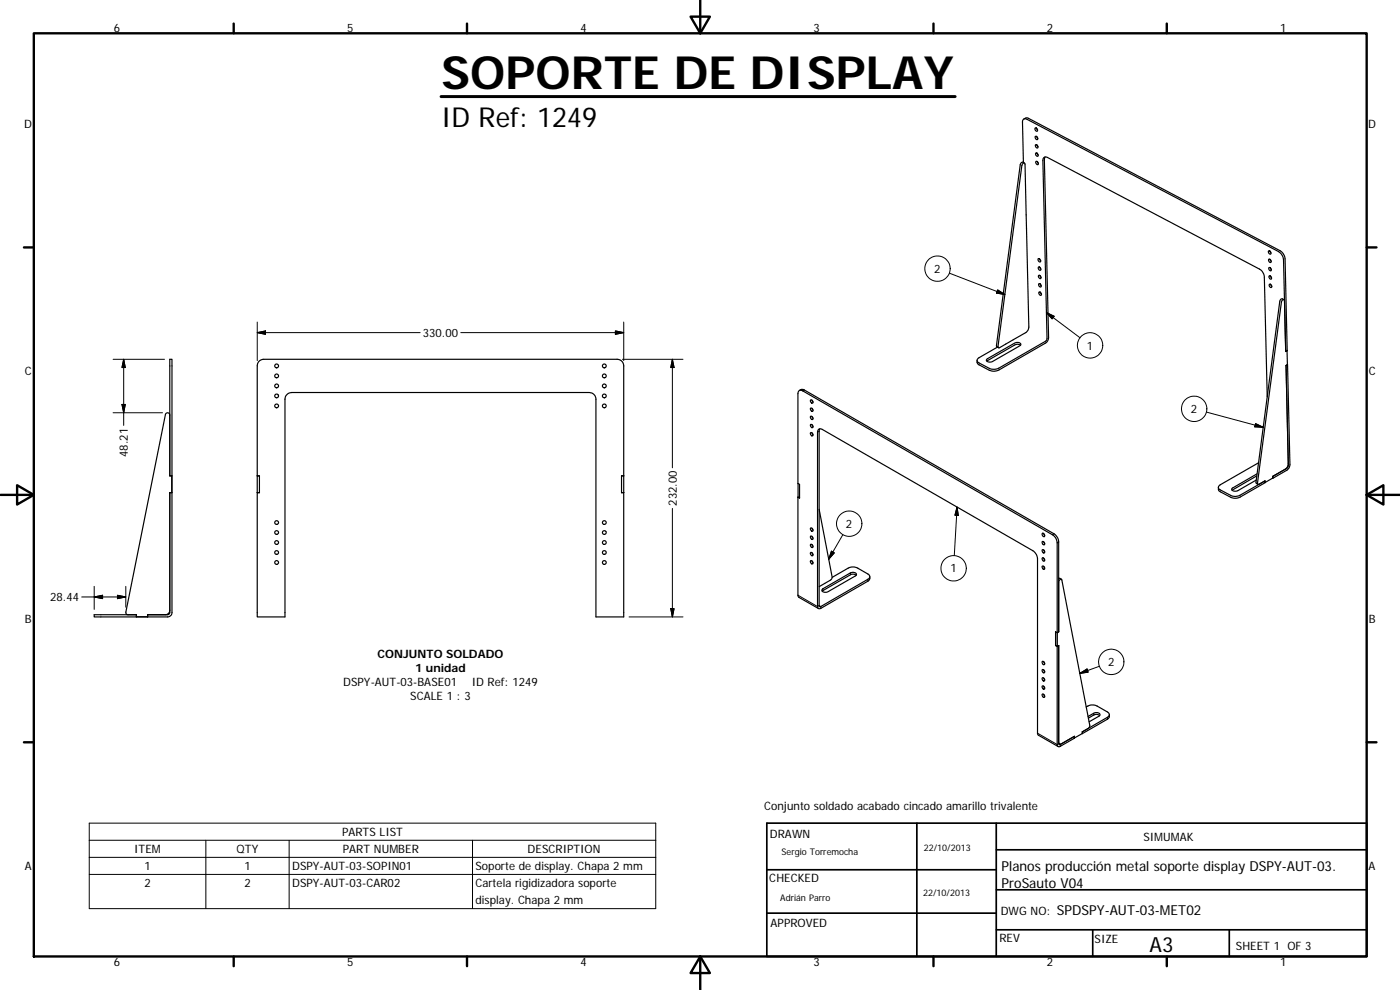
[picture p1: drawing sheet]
<svg xmlns="http://www.w3.org/2000/svg" width="420mm" height="297mm" viewBox="0 0 420 297" stroke-linecap="round" stroke-linejoin="round" font-family="sans-serif">
<g fill="none" stroke="#000" stroke-width=".36">
<path d="M307.3 35.7l.8-.4 .6 .2 75.5 39.7a3.1 3.1 0 0 1 1.5 2.5l.6 27.5-.4 .3M310.7 38.4a.52 .52 0 0 1 .7 .3 .52 .52 0 0 1-.4 .7 .65 .65 0 0 1-.3-1zM311.1 38.5l.3 .5M307.1 48.7l-.2-12a.87 .87 0 0 1 .3-.9 .87 .87 0 0 1 1 0l75.5 39.7a3.2 3.2 0 0 1 1.5 2.5l.7 27.5M307.4 48.9l-.4-.2a.77 .77 0 0 0-.8 .7l-7.1 54.3v.3l.6 .3M310.7 40.9a.56 .56 0 0 1 .7 .3 .56 .56 0 0 1-.2 .7 .74 .74 0 0 1-.5-1zM310.8 43.4a.55 .55 0 0 1 .6 .3 .55 .55 0 0 1-.2 .7 .74 .74 0 0 1-.4-1zM310.8 46a.54 .54 0 0 1 .7 .2 .54 .54 0 0 1-.2 .7 .7 .7 0 0 1-.5-.9zM310.9 48.5a.54 .54 0 0 1 .6 .2 .54 .54 0 0 1-.1 .7l-.4-.3zM311.1 41l.4 .6M311.2 43.5l.3 .5M311.2 46l.4 .6"/>
<path d="M311.3 48.5l.3 .5M313.7 47.1l-.3 .8 1.3 53.4a1.99 1.99 0 0 1-.9 1.6l-14 8.1a3.3 3.3 0 0 1-2.9 .1l-3.4-1.9-.3-1.1M308 64.5l-.4-15.2a.46 .46 0 0 0-.5-.4 .46 .46 0 0 0-.4 .6l-7.1 54.7 .3 .2 1.9-1.1M308 64.5l.8 33.6a2.02 2.02 0 0 1-1 1.7l-3.7 2.1M311.6 77.6a.56 .56 0 0 1 .6 .3 .56 .56 0 0 1-.1 .7 .74 .74 0 0 1-.5-1zM312 77.7l.3 .6M380.7 75.3a.54 .54 0 0 1 .6 .3 .54 .54 0 0 1-.1 .7 .73 .73 0 0 1-.5-1zM380.8 77.8a.54 .54 0 0 1 .6 .3 .54 .54 0 0 1-.2 .7 .72 .72 0 0 1-.4-1zM381.1 75.3l.3 .6M381.2 77.9l.3 .5M311.7 80.1a.61 .61 0 0 1 .6 .4 .61 .61 0 0 1-.2 .6 .68 .68 0 0 1-.4-1zM311.8 85.2a.56 .56 0 0 1 .6 .2 .56 .56 0 0 1-.2 .7 .74 .74 0 0 1-.4-.9z"/>
<path d="M311.8 82.6a.52 .52 0 0 1 .6 .3 .52 .52 0 0 1-.3 .7 .64 .64 0 0 1-.3-1zM311.8 87.7a.55 .55 0 0 1 .7 .3 .55 .55 0 0 1-.2 .6 .74 .74 0 0 1-.5-.9zM312 80.2l.4 .6M312.1 82.7l.4 .5M312.2 85.2l.3 .6M312.2 87.7l.3 .6M380.8 80.3a.56 .56 0 0 1 .7 .3 .56 .56 0 0 1-.2 .7 .74 .74 0 0 1-.5-1zM380.9 85.3a.54 .54 0 0 1 .7 .3 .54 .54 0 0 1-.2 .7 .7 .7 0 0 1-.5-1zM381 82.7a.57 .57 0 0 1 .5 .4 .57 .57 0 0 1-.2 .7l-.1-.1a.66 .66 0 0 1-.2-1zM381.2 80.3l.4 .6M381.3 82.8l.3 .6M381.3 85.3l.4 .6"/>
<path d="M385.3 89.9l-.4-.2a.74 .74 0 0 0-.8 .7l-7.2 54.3 .1 .3 .5 .3M385.5 90.2a.46 .46 0 0 0-.6-.3 .46 .46 0 0 0-.3 .6l-7.2 54.6 .4 .3 1.9-1.1v.5l2.3-1.4M77.6 108.5l.6-.4 1-.3h106a1.97 1.97 0 0 1 2 2v75.3h-8.4v-65.3a2 2 0 0 0-1.9-2h-89.4a2.05 2.05 0 0 0-2 2v65.3h-8.3v-75.3zM239.9 117.2l.6-.4 .9 .2 74.9 43.2a3.2 3.2 0 0 1 1.4 2.4v27M296.2 107.8l8.3-4.9a1.04 1.04 0 0 1 1.1-.2 1.04 1.04 0 0 1 .7 .8l-8.6 5.1a1.03 1.03 0 0 1-1.6-.7zM299.3 104.2l-5.5 3.1a.82 .82 0 0 0-.6 .8 .82 .82 0 0 0 .6 .8l3.1 1.6a3.4 3.4 0 0 0 2.9 0l14-8.1 .4-.7-1.2-53.5a.88 .88 0 0 1 .3-1 .88 .88 0 0 1 1.1 0l63.6 33.6a2.95 2.95 0 0 1 1.4 2.4l.9 35.9M304.1 101.9l-2.4 1.4M306.3 103.6a1.54 1.54 0 0 0-1.8-.1l-8.3 4.9M386.2 105.2h.1M386.3 105.2l-.4 .3M386.3 105.2l.1 4.2M386.4 109.4l-.4 .2 .6 30.2-.4 .7-4.2 2.4v.5"/>
<path d="M386.4 109.4h.1M386.4 109.4l-.4 .3M386.4 109.4l.7 30a2.07 2.07 0 0 1-.9 1.7l-4.2 2.4M51 124.5a.66 .66 0 0 0-.6-.7 .66 .66 0 0 0-.8 .6l-11.8 59.3 .1 .5 .5 .2M243.3 129.8a.56 .56 0 0 1 .6 .3 .56 .56 0 0 1-.2 .7 .77 .77 0 0 1-.4-1zM243.3 120a.53 .53 0 0 1 .6 .3 .53 .53 0 0 1-.2 .7 .71 .71 0 0 1-.4-1zM243.3 124.9a.54 .54 0 0 1 .6 .3 .54 .54 0 0 1-.2 .7 .72 .72 0 0 1-.4-1zM243.3 122.5a.54 .54 0 0 1 .6 .3 .54 .54 0 0 1-.2 .6l-.4-.4zM243.3 127.4a.53 .53 0 0 1 .6 .3 .53 .53 0 0 1-.2 .6 .73 .73 0 0 1-.4-.9zM243.7 129.9l.3 .5M243.7 120.1l.3 .5M243.7 125l.3 .5"/>
<path d="M243.7 122.5l.3 .6M243.7 127.4l.3 .6M246.1 128.7l-.3 .7 .1 52.5 .4 .1 14.1-8.2a.84 .84 0 0 0 .6-.8 .84 .84 0 0 0-.6-.8l-3-1.7a3.1 3.1 0 0 0-2.8 0l-4.8 2.7M377.7 138.9l-11.5 6.6a.81 .81 0 0 0-.5 .7 .81 .81 0 0 0 .5 .8l3.1 1.6a3.1 3.1 0 0 0 2.9 0l7.4-4.3v.5l-7.4 4.3a3.2 3.2 0 0 1-2.9 .1l-3.4-1.9-.2-1.1M386.6 139.1a1.99 1.99 0 0 1-.9 1.7l-3.7 2.1v.5M51 142.7h.6v5.1M51 147.8l-.1 36.3-.6 .3h-6v.7h-3.4v-.7h-12.6v.7h22a1.34 1.34 0 0 0 1.3-1.3v-36M51 142.8h.6v5h-.6M51 147.8h.6M51.6 142.7v-34.9h-.6v35M77.9 142.8l-.7-.1h.7v5.1h-.7M187.2 142.8l-.7-.1v5.1h.7"/>
<path d="M239.5 145.1l.5 .2v4.2l-.5-.4M239.5 149.1l.5 .3M243.3 158.4a.54 .54 0 0 1 .6 .3 .54 .54 0 0 1-.2 .7l-.4-.4zM243.7 158.5l.3 .5M245.8 152.8l4 20.5-.5 .7-3.5 2M377.2 142.8l-7.4 4.3M377.2 142.2l-7.3 4.2a.53 .53 0 0 0-.2 .7 .53 .53 0 0 0 .7 .3l1.1-.2 5.5-3.2M243.3 165.8a.54 .54 0 0 1 .6 .3 .54 .54 0 0 1-.2 .7l-.4-.5zM243.3 163.3a.53 .53 0 0 1 .6 .3 .53 .53 0 0 1-.2 .7 .73 .73 0 0 1-.4-1zM243.3 160.9a.56 .56 0 0 1 .6 .3 .56 .56 0 0 1-.2 .7 .75 .75 0 0 1-.4-1zM243.3 168.2a.54 .54 0 0 1 .6 .3 .54 .54 0 0 1-.2 .7 .72 .72 0 0 1-.4-1zM243.7 165.8l.3 .6"/>
<path d="M243.7 163.4l.3 .5M243.7 160.9l.3 .6M243.7 168.3l.3 .5M246.8 176.8l8.4-4.9a1.08 1.08 0 0 1 1.8 .7l-8.5 4.9a1.07 1.07 0 0 1-1.8-.6zM256.9 172.6a1.41 1.41 0 0 0-1.7-.1l-8.5 4.9M261 173v.9l-.3 .4-14.4 8.2a.6 .6 0 0 1-.6 .1 .6 .6 0 0 1-.3-.6v-52.3a.87 .87 0 0 1 .4-.9 .87 .87 0 0 1 1 0l63.2 36.4a3.1 3.1 0 0 1 1.4 2.5v52.5l.2 .4 6 3.4M312.7 169.9a.51 .51 0 0 1 .7 .2 .51 .51 0 0 1-.1 .7l-.4-.2zM312.7 165a.51 .51 0 0 1 .7 .2 .51 .51 0 0 1-.1 .7l-.4-.2zM312.8 162.5a.54 .54 0 0 1 .6 .3 .54 .54 0 0 1-.1 .7l-.6-.6zM312.8 160a.55 .55 0 0 1 .6 .4 .55 .55 0 0 1-.1 .6l-.6-.6zM312.9 167.3a.57 .57 0 0 1 .5 .4 .57 .57 0 0 1-.1 .7l-.2-.1a.62 .62 0 0 1-.2-1zM313.2 167.4l.3 .6"/>
<path d="M313.2 162.6l.3 .5M313.2 160.1l.3 .6M313.2 165l.3 .5M313.2 169.9l.3 .6M317.7 174.7a.6 .6 0 0 1 .2-.7 .6 .6 0 0 1 .8 0l8.4 43.6-.4 .9-1.9 1.1M317.7 173.6l.8 .2M40.9 184.4v.7M44.3 184.4v.7M51 183.1a1.34 1.34 0 0 1-1.4 1.3M245.6 182.6l-5.9-3.4-.2-.6v-60.5a.89 .89 0 0 1 .4-.9 .89 .89 0 0 1 1 .1l74.9 43.1a3 3 0 0 1 1.5 2.5v60.5a.57 .57 0 0 0 .3 .6 .57 .57 0 0 0 .6-.1l4.2-2.4v-.6l-4.2 2.5-.5-.2v-29.5l-.4 .2M312.8 198.5a.54 .54 0 0 1 .6 .3 .54 .54 0 0 1-.1 .6 .73 .73 0 0 1-.5-.9zM313.2 198.5l.3 .6"/>
<path d="M316.8 193.7l.5 .3M316.8 189.6v4M316.8 193.6l.5 .3M316.9 193.7h-.1M317.3 189.8l-.5-.3v4.2M317.3 189.8h.1M317.7 193.7l-.4 .3M317.7 189.6h.1M317.7 189.5l-.4 .3M317.7 189.6l-.4 .2M312.7 208.4a.51 .51 0 0 1 .7 .2 .51 .51 0 0 1-.1 .7l-.4-.3zM312.8 203.4a.55 .55 0 0 1 .6 .3 .55 .55 0 0 1-.1 .7l-.6-.6z"/>
<path d="M312.8 205.8a.54 .54 0 0 1 .6 .3 .54 .54 0 0 1-.1 .7l-.6-.6zM312.9 200.9a.56 .56 0 0 1 .6 .3 .56 .56 0 0 1-.2 .7l-.2-.1a.62 .62 0 0 1-.2-.9zM313.2 205.9l.3 .5M313.2 201l.3 .5M313.2 203.4l.3 .6M313.2 208.3l.3 .6M324.8 219.6v.5M326 212.1a3.2 3.2 0 0 1 3.3-.2l3 1.7a.85 .85 0 0 1 .6 .8 .85 .85 0 0 1-.6 .8l-7.5 4.4M326.5 215l1.8-1a1.07 1.07 0 0 1 1.1-.2 1.07 1.07 0 0 1 .7 .8l-3.3 2M330 214.7l-1.1-.4-2.3 1.2M332.9 214.4v.8l-.3 .4-7.8 4.5M317.7 223l.3 .2"/>
<path d="M322.4 221.4h.1M322.4 221.4v-.5l-3.7 2.2a.57 .57 0 0 1-.7 .1 .57 .57 0 0 1-.3-.6M324.8 220.1l-2.4 1.3"/>
<circle cx="83" cy="115.8" r=".56"/>
<circle cx="83" cy="118.8" r=".56"/>
<circle cx="83" cy="112.8" r=".56"/>
<circle cx="83" cy="109.8" r=".57"/>
<circle cx="181.4" cy="118.8" r=".57"/>
<circle cx="181.4" cy="115.8" r=".57"/>
<circle cx="181.4" cy="112.8" r=".57"/>
<circle cx="181.4" cy="109.8" r=".57"/>
<circle cx="83" cy="121.8" r=".56"/>
<circle cx="181.4" cy="121.8" r=".57"/>
<circle cx="83" cy="156.8" r=".56"/>
<circle cx="83" cy="159.8" r=".56"/>
<circle cx="181.4" cy="159.8" r=".57"/>
<circle cx="181.4" cy="156.8" r=".57"/>
<circle cx="83" cy="162.8" r=".56"/>
<circle cx="83" cy="168.8" r=".57"/>
<circle cx="83" cy="165.8" r=".56"/>
<circle cx="181.4" cy="162.8" r=".57"/>
<circle cx="181.4" cy="168.8" r=".58"/>
<circle cx="181.4" cy="165.8" r=".57"/>
</g>
<g fill="none" stroke="#000" stroke-width=".3">
<path d="M77.2 96.6v11.6M77.2 99.8l2.5-.5v1zM77.2 99.8h48.9M138.3 99.8h48.9M184.7 99.3l2.5 .5-2.5 .5zM187.2 96.6v11.6M284.9 82l16.7 6.4M299.4 87l2.2 1.4-2.5-.5zM314 93.8l10.1 7.5M314 93.8l2.3 1.1-.5 .8zM33.9 107.8h15.5M37.1 107.8l.5 2.5h-1z"/>
<path d="M37.1 107.8v19.8M186.8 107.8h18.2M201.8 107.8v32.6M201.8 107.8l.5 2.5h-1zM241.4 117l-.5 .3M33.9 123.8h14.9M36.6 121.3h1l-.5 2.5zM245.8 129.4l-.4 .3M362 123.6l17.1 4.6M376.8 127.1l2.3 1.1-2.5-.1zM201.8 152.5v32.6M287.2 152.1l-.8 14.6"/>
<path d="M287.2 152.1l.4 2.5h-1zM24.5 179.1h13.3M28.3 179.1l2.5-.5v1zM28.3 175.9v6.9M35.3 178.6l2.5 .5-2.5 .5zM37.8 175.9v6.3M239.5 178.6l5.9 3.4 .4-.3 .5 .3v.5M247 176.7v.5M249.5 165.4l.9 .5-1.7 1.9zM253 160.4l-4.3 7.4M255.2 171.9v.6M260.4 173.8v.6"/>
<path d="M316.3 160.2l-.5 .2M317.7 162.6l-.4 .3M188.8 185.1h16.2M201.3 182.6h1l-.5 2.5zM329.9 199.9l-5.8 2.2M311.4 220l5.9 3.4 .4-.3 .5 .3v.5M324.1 202.1l2.1-1.4 .4 1zM328.3 214v.5M332.3 215.2v.6M26.8 247h170v25.6h-170zM26.8 252.1h170M26.8 257.2h170"/>
<path d="M61.8 252.1v20.5M86.8 252.1v20.5M141.8 252.1v20.5M26.8 262.4h170"/>
<circle cx="281.4" cy="80.6" r="3.8"/>
<circle cx="327.1" cy="103.6" r="3.8"/>
<circle cx="358.4" cy="122.7" r="3.8"/>
<circle cx="254.9" cy="157.1" r="3.8"/>
<circle cx="286.2" cy="170.5" r="3.8"/>
<circle cx="333.5" cy="198.6" r="3.8"/>
</g>
<g fill="none" stroke="#000" stroke-width=".71">
<path d="M10.1 10h400.1v277h-400.1zM70.1 7.1v2.9M140.2 7.1v2.9M207.3 5h5.8l-2.9 5zM210.2 0v10M280.2 7.1v2.9M350.2 7.1v2.9M7.2 74.2h2.9M410.2 74.2h2.9M.2 148.5h9.9M5.1 145.6l5 2.9-5 2.9zM410.2 148.5l5-2.9v5.8z"/>
<path d="M410.2 148.5h9.9M7.2 222.7h2.9M410.2 222.7h2.9M70.1 287v2.9M140.2 287v2.9M210.2 287l2.9 5h-5.8zM210.2 287v10M280.2 287v2.9M350.2 287v2.9"/>
</g>
<path d="M230.1 247h180.1v40h-180.1zM275.2 247v40M299 255h111.2M299 247v40M230.1 274h68.9M230.1 261h68.9M299 279h111.2M299 267h111.2M327.9 279v8M368.9 279v8" fill="none" stroke="#000" stroke-width=".51"/>
<path d="M132.4 29h154.2" fill="none" stroke="#000" stroke-width=".89"/>
<g fill="#000" stroke="#000" stroke-width=".3">
<path d="M77.2 99.8l2.5-.5v1zM299.4 87l2.2 1.4-2.5-.5zM314 93.8l2.3 1.1-.5 .8zM37.1 107.8l.5 2.5h-1zM184.7 99.3l2.5 .5-2.5 .5zM201.8 107.8l.5 2.5h-1zM36.6 121.3h1l-.5 2.5zM376.8 127.1l2.3 1.1-2.5-.1zM287.2 152.1l.4 2.5h-1zM28.3 179.1l2.5-.5v1zM35.3 178.6l2.5 .5-2.5 .5zM249.5 165.4l.9 .5-1.7 1.9z"/>
<path d="M201.3 182.6h1l-.5 2.5zM324.1 202.1l2.1-1.4 .4 1z"/>
</g>
<text font-size="13.7" x="132.4" y="26.8">SOPORTE DE DISPLAY</text>
<text font-size="8.2" x="132.4" y="38.1">ID Ref: 1249</text>
<text font-size="6.3" x="345" y="285.6">A3</text>
<g font-size="4.1">
<text x="300.6" y="261.5">Planos producción metal soporte display DSPY-AUT-03.</text>
<text x="300.6" y="266.4">ProSauto V04</text>
<text x="317.2" y="274.4">SPDSPY-AUT-03-MET02</text>
</g>
<g font-size="3.5">
<text x="34.2" y="9.6">6</text>
<text x="104.2" y="9.6">5</text>
<text x="174.2" y="9.6">4</text>
<text x="244.2" y="9.6">3</text>
<text x="314.2" y="9.6">2</text>
<text x="384.2" y="9.6">1</text>
<text x="7.3" y="38.4">D</text>
<text x="410.6" y="38.4">D</text>
<text x="280.4" y="81.9">2</text>
<text x="126.9" y="101.1">330.00</text>
<text x="326.2" y="104.9">1</text>
<text x="7.4" y="112.6">C</text>
<text x="410.8" y="112.6">C</text>
<text x="357.4" y="124">2</text>
<text x="38.4" y="137.1" transform="rotate(-90 38.4 137.1)">48.21</text>
<text x="203.1" y="151.7" transform="rotate(-90 203.1 151.7)">232.00</text>
<text x="253.9" y="158.4">2</text>
<text x="285.2" y="171.8">1</text>
<text x="15" y="180.4">28.44</text>
<text x="7.4" y="186.9">B</text>
<text x="410.8" y="186.9">B</text>
<text x="113.3" y="197.4">CONJUNTO SOLDADO</text>
<text x="124.6" y="201.6">1 unidad</text>
<text x="332.5" y="199.9">2</text>
<text x="103" y="205.8">DSPY-AUT-03-BASE01</text>
<text x="123.1" y="210">SCALE 1 : 3</text>
<text x="141.6" y="205.8">ID Ref: 1249</text>
<text x="229.3" y="243.1">Conjunto soldado acabado cincado amarillo trivalente</text>
<text x="102.6" y="250.8">PARTS LIST</text>
<text x="231.1" y="251.4">DRAWN</text>
<text x="40.3" y="255.9">ITEM</text>
<text x="71" y="255.9">QTY</text>
<text x="102.9" y="255.9">PART NUMBER</text>
<text x="158.3" y="255.9">DESCRIPTION</text>
<text x="343.2" y="252.3">SIMUMAK</text>
<text x="7.4" y="261.1">A</text>
<text x="43.3" y="261">1</text>
<text x="73.3" y="261">1</text>
<text x="87.7" y="261.1">DSPY-AUT-03-SOPIN01</text>
<text x="142.7" y="261.1">Soporte de display. Chapa 2 mm</text>
<text x="410.8" y="261.1">A</text>
<text x="43.3" y="266.2">2</text>
<text x="73.3" y="266.2">2</text>
<text x="87.7" y="266.2">DSPY-AUT-03-CAR02</text>
<text x="142.7" y="266.3">Cartela rigidizadora soporte</text>
<text x="230.9" y="264.6">CHECKED</text>
<text x="142.7" y="271.4">display. Chapa 2 mm</text>
<text x="300.3" y="274.5">DWG NO:</text>
<text x="231.3" y="278.2">APPROVED</text>
<text x="299.9" y="282.6">REV</text>
<text x="328.5" y="283">SIZE</text>
<text x="370.9" y="285.1">SHEET 1 OF 3</text>
<text x="34.2" y="289.9">6</text>
<text x="104.2" y="289.9">5</text>
<text x="174.2" y="289.9">4</text>
<text x="244.2" y="289.9">3</text>
<text x="314.2" y="289.9">2</text>
<text x="384.2" y="289.9">1</text>
</g>
<g font-size="2.7">
<text x="234.5" y="256.6">Sergio Torremocha</text>
<text x="277.3" y="255.2">22/10/2013</text>
<text x="277" y="268.7">22/10/2013</text>
<text x="234.2" y="270.2">Adrián Parro</text>
</g>
</svg>
